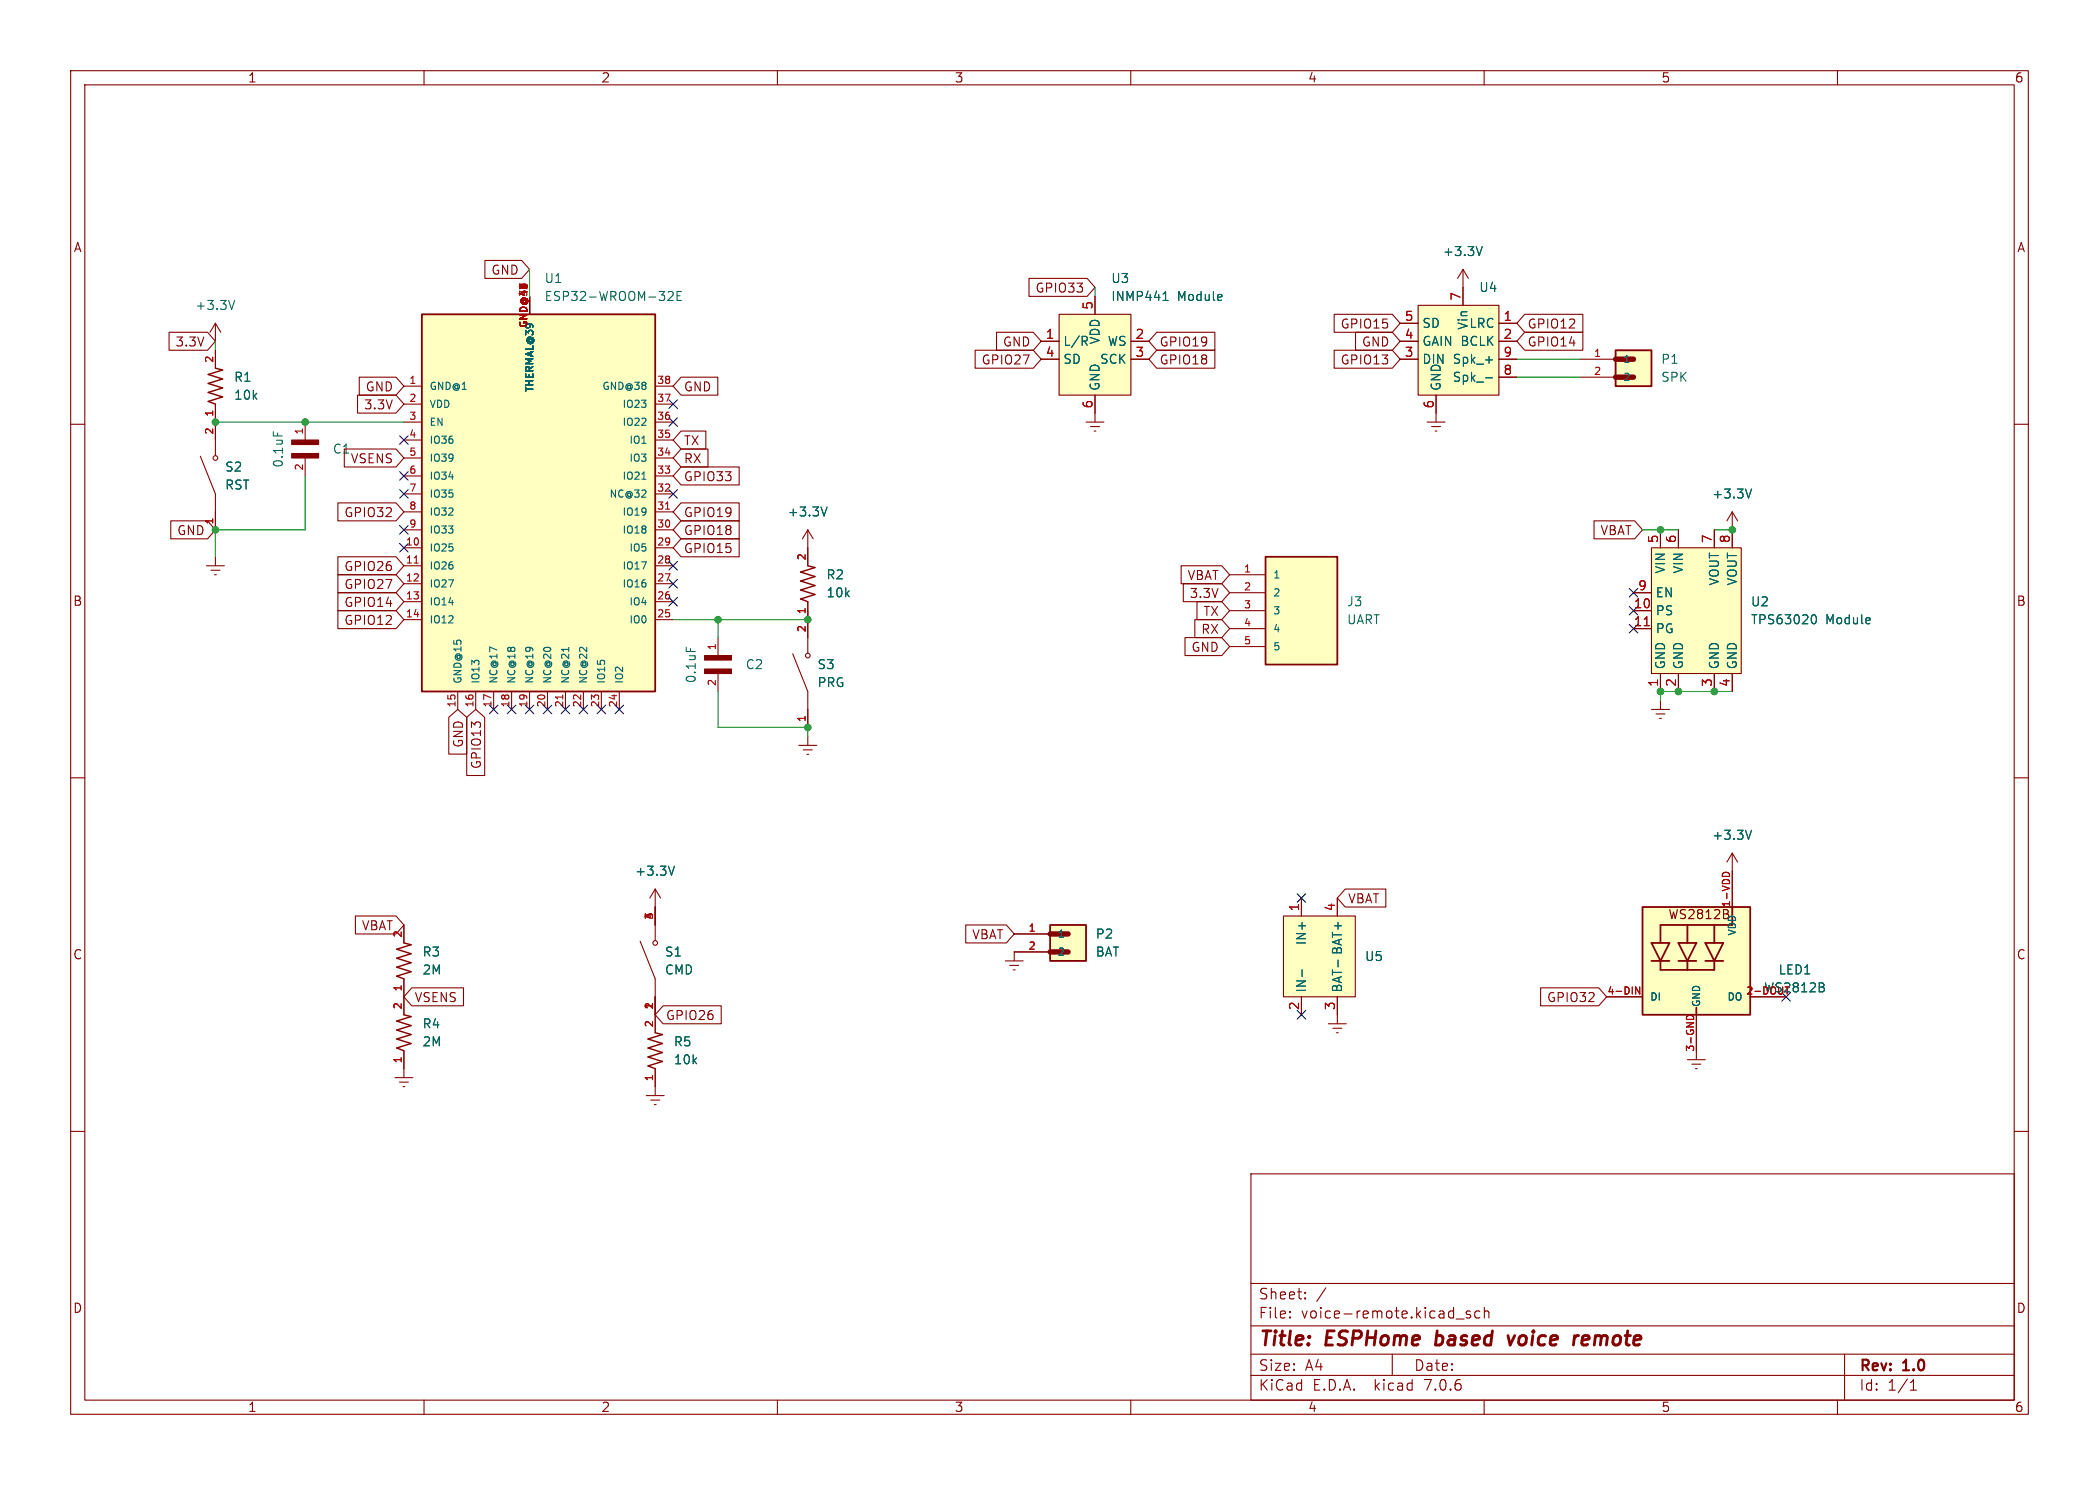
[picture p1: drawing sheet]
<svg xmlns="http://www.w3.org/2000/svg" width="297mm" height="210mm" viewBox="0 0 297 210" stroke-linecap="round" stroke-linejoin="round" font-family="sans-serif">
<g fill="none" stroke="#840000" stroke-width=".15">
<path d="M10 10h277v190h-277zM12 12h273v186h-273zM60 10v2M110 10v2M160 10v2M210 10v2M260 10v2M68.6 36.8h5.2l1.1 1.3-1.1 1.3h-5.2zM145.6 39.4h8.2l1.1 1.2-1.1 1.3h-8.2zM207 38.1v5.1M207 38.1l-.8 1.3M207 38.1l.8 1.3"/>
<path d="M10 60h2M23.9 47h5.5l1.1 1.3-1.1 1.2h-5.5zM30.5 45.7l-.8 1.3M30.5 45.7v2.6M30.5 49.5v2.6M30.5 57.2v7.2M30.5 45.7l.7 1.3M43.2 59.7v2.5M50.6 55.9h5.4l1.1 1.3-1.1 1.2h-5.4zM50.8 53.3h5.2l1.1 1.3-1.1 1.3h-5.2zM57.1 59.7h2.6M57.1 54.6h2.6"/>
<path d="M57.1 57.2h2.6M74.9 41.9v2.6M92.7 59.7h2.5M92.7 54.6h2.5M92.7 57.2h2.5M96.4 53.3h5.2v2.6h-5.2l-1.2-1.3zM138 49.5h8.2l1.1 1.3-1.1 1.3h-8.2zM141 47h5.2l1.1 1.3-1.1 1.2h-5.2zM147.3 48.3h2.6M147.3 50.8h2.6M149.9 44.5h10.1v11.4h-10.1zM153.7 59.7h2.5"/>
<path d="M154.9 41.9v2.6M154.9 55.9v3.8M160 48.3h2.6M160 50.8h2.6M163.7 49.5h8.2v2.6h-8.2l-1.1-1.3zM163.7 47h8.2v2.5h-8.2l-1.1-1.2zM188.8 49.5h8.2l1.1 1.3-1.1 1.3h-8.2zM188.8 44.4h8.2l1.1 1.3-1.1 1.3h-8.2zM191.8 47h5.2l1.1 1.3-1.1 1.2h-5.2zM198.1 48.3h2.6M198.1 50.8h2.6M198.1 45.7h2.6"/>
<path d="M200.7 43.2h11.4v12.7h-11.4zM201.9 59.7h2.6M203.2 55.9v3.8M212.1 48.3h2.5M212.1 50.8h2.5M212.1 45.7h2.5M212.1 53.3h2.5M215.7 44.4h8.3v2.6h-8.3l-1.1-1.3zM215.7 47h8.3v2.5h-8.3l-1.1-1.2zM223.5 50.8h5.1M223.5 53.3h5.1M285 60h2"/>
<path d="M24.2 73.7h5.2l1.1 1.2-1.1 1.3h-5.2zM28.3 64.5l2.2 5.4v5M30.5 78.7v1.3M43.2 64.8v2.5M47.8 71.1h8.2l1.1 1.3-1.1 1.3h-8.2zM47.8 78.7h8.2l1.1 1.3-1.1 1.3h-8.2zM48.7 63.5h7.3l1.1 1.3-1.1 1.2h-7.3zM57.1 77.5h2.6M57.1 74.9h2.6M57.1 72.4h2.6M57.1 69.9h2.6M57.1 67.3h2.6"/>
<path d="M57.1 64.8h2.6M57.1 62.2h2.6M92.7 77.5h2.5M92.7 74.9h2.5M92.7 72.4h2.5M92.7 69.9h2.5M92.7 67.3h2.5M92.7 64.8h2.5M92.7 62.2h2.5M96.4 66h8.2v2.6h-8.2l-1.2-1.3zM96.4 71.1h8.2v2.6h-8.2l-1.2-1.3zM96.4 76.2h8.2v2.5h-8.2l-1.2-1.2z"/>
<path d="M96.4 73.7h8.2v2.5h-8.2l-1.2-1.3zM96.4 61h3.5v2.5h-3.5l-1.2-1.3zM96.4 63.5h3.8v2.5h-3.8l-1.2-1.2zM114.3 74.9v5.1M114.3 74.9l-.8 1.3M114.3 74.9l.8 1.3M154.3 60.3h1.3M154.8 61h.3M202.6 60.3h1.2M203.1 61h.2M225.5 73.7h5.8l1.1 1.2-1.1 1.3h-5.8zM233.7 77.5h12.7v17.8h-12.7z"/>
<path d="M234.9 74.9v2.6M237.5 74.9v2.6M242.6 74.9v2.6M245.1 72.4v5.1M245.1 72.4l-.8 1.3M245.1 72.4l.8 1.3M29.2 80h2.5M29.8 80.6h1.3M30.4 81.3h.2M47.8 86.4h8.2l1.1 1.2-1.1 1.3h-8.2zM47.8 83.8h8.2l1.1 1.3-1.1 1.3h-8.2zM47.8 81.3h8.2l1.1 1.3-1.1 1.2h-8.2z"/>
<path d="M57.1 80h2.6M57.1 82.6h2.6M57.1 85.1h2.6M57.1 87.6h2.6M64.8 97.8v2.5M67.3 97.8v2.5M69.8 97.8v2.5M72.4 97.8v2.5M74.9 97.8v2.5M77.5 97.8v2.5M80 97.8v2.5M82.5 97.8v2.5"/>
<path d="M85.1 97.8v2.5M87.6 97.8v2.5M92.7 80h2.5M92.7 82.6h2.5M92.7 85.1h2.5M92.7 87.6h2.5M101.6 90.2v2.5M101.6 95.3v2.5M112.2 92.5l2.1 5.3v5.1M114.3 85.1v7.2M167.1 80h5.8l1.1 1.3-1.1 1.3h-5.8zM167.4 82.5h5.5l1.1 1.3-1.1 1.3h-5.5z"/>
<path d="M167.7 90.2h5.2l1.1 1.2-1.1 1.3h-5.2zM169.1 87.6h3.8l1.1 1.3-1.1 1.3h-3.8zM169.4 85.1h3.5l1.1 1.3-1.1 1.2h-3.5zM174 81.3h5.1M174 83.8h5.1M174 86.4h5.1M174 88.9h5.1M174 91.4h5.1M231.1 83.8h2.6M231.1 86.4h2.6M231.1 88.9h2.6M234.9 95.3v2.5"/>
<path d="M234.9 99.1v1.2M237.5 95.3v2.5M242.6 95.3v2.5M245.1 95.3v2.5M10 110h2M63.5 101.4l1.3-1.1 1.2 1.1v5.2h-2.5zM66 101.4l1.3-1.1 1.3 1.1v8.3h-2.6zM113 105.4h2.6M113.7 106h1.2M114.2 106.7h.2M114.3 104.1v1.3M233.7 100.3h2.5"/>
<path d="M234.3 101h1.3M234.8 101.6h.3M285 110h2M50.3 129.5h5.7l1.1 1.3-1.1 1.3h-5.7zM57.1 130.8v2.6M57.1 138.4v5.1M58.3 139.7h7.3v2.5h-7.3l-1.2-1.2zM90.6 133.1l2.1 5.3v7.7M92.7 125.7v7.3M92.7 125.7l-.8 1.3M92.7 125.7l.8 1.3M136.6 130.8h5.8l1.1 1.3-1.1 1.3h-5.8z"/>
<path d="M142.2 135.9h2.6M142.9 136.5h1.2M143.4 137.2h.2M143.5 132.1h5.1M148.6 134.6h-5.1v1.3M181.6 129.5h10.2v11.5h-10.2zM184.1 127v2.5M189.2 127v2.5M190.3 125.7h5.8v2.6h-5.8l-1.1-1.3zM218 139.7h8.2l1.1 1.3-1.1 1.2h-8.2zM245.1 120.7v7.6M245.1 120.7l-.8 1.2"/>
<path d="M245.1 120.7l.8 1.2M10 160h2M55.9 152.4h2.5M56.5 153h1.3M57 153.7h.3M57.1 148.6v3.8M91.4 154.9h2.6M92.1 155.6h1.2M92.6 156.2h.2M92.7 151.1v3.8M93.8 142.2h8.2v2.6h-8.2l-1.1-1.3zM184.1 141v2.5"/>
<path d="M188 144.8h2.5M188.6 145.4h1.3M189.1 146.1h.3M189.2 141v3.8M227.3 141h5.1M238.8 149.9h2.5M239.4 150.5h1.3M239.9 151.1h.3M240 143.5v6.4M247.6 141h5.1M285 160h2M177 166h108v32h-108z"/>
<path d="M60 198v2M110 198v2M160 198v2M177 194.5h108M177 191.5h108M177 187.5h108M177 181.5h108M182.5 186.3h.1l-.1 .1M182.5 186.3v.1M182.5 185.5v.1M182.5 185.5h.1l-.1 .1M184.7 183.6v.1"/>
<path d="M184.7 183.6h-.1l.1 .1M184.7 182.8v.1M184.7 182.8h-.1l.1 .1M187.6 182.1l-1.3 2M197 191.5v3M206 186.5h1.2M208 185.5l-.3-.1-.2 .2v.2l.5 .2 .1 .1-.1 .2-.1 .1-.4-.1M209.4 185.5l-.4-.1-.3 .3v.4l.1 .2 .2 .1 .4-.1M210 198v2M210 184.9v1.5M210 185.5a.37 .37 0 0 1 .7 .1v.8M260 198v2"/>
<path d="M261 191.5v6.5M270.3 196.6h.9M270.3 195.5l.4-.4v1.5"/>
<circle cx="30.5" cy="64.8" r=".33"/>
<circle cx="114.3" cy="92.7" r=".33"/>
<circle cx="92.7" cy="133.4" r=".33"/>
</g>
<path d="M203.1 190.1l.2 .1M203.4 188.2l-.3 2M213.4 188.9l.3 1.3 .6-1.3M223.2 188.9h.2M224.6 188.9l-.6 .1-.1 .2-.1 .7 .1 .2 .2 .1h.3M224.8 189.4l-.9 .1" fill="none" stroke="#840000" stroke-width=".4"/>
<g fill="none" stroke="#006464" stroke-width=".15">
<path d="M209.7 34.9l-.4 1.2M33.2 42.5l-.4 1.3M94.5 41.3l.2-.1h.3l.2 .1 .1 .3-.1 .2-.7 .7h.8M95.8 41.8h.4M96.4 41.2h-.6v1.3h.6M153.4 48.2l.5 .6M153.6 47.6l.3 .2-.1 .3-.2 .1M164.6 42.5h.7M164.7 41.5l.2-.3v1.3M210.2 53.4h1M210.2 50.9h1M38.7 61.1v.6"/>
<path d="M90.8 67.8h.6M117 71.7l-.4 1.3M247.8 69.2l-.4 1.2M97.1 91.5v.6M256.5 87l.1-.1a.69 .69 0 0 1 .3 1.2l-.2 .1-.2-.1M247.8 117.4l-.4 1.3M95.4 122.5l-.4 1.3M184.2 137.2v.9M189.3 135.8v.9M258 139.7l.1 .1-.1 .4M258 139.1v.4"/>
</g>
<g fill="#ffffc2" stroke="#ffffc2" stroke-width=".14">
<path d="M149.9 44.5h10.1v11.4h-10.1z"/>
<path d="M179.1 78.7h10.1v15.3h-10.1z"/>
<path d="M200.7 43.2h11.4v12.7h-11.4z"/>
<path d="M228.6 49.5h5.1v5.1h-5.1z"/>
<path d="M233.7 77.5h12.7v17.8h-12.7z"/>
<path d="M181.6 129.5h10.2v11.5h-10.2z"/>
<path d="M232.4 128.3h15.2v15.2h-15.2z"/>
<path d="M148.6 130.8h5.1v5.1h-5.1z"/>
<path d="M59.7 44.5h33v53.3h-33z"/>
</g>
<g fill="#840000" stroke="#840000" stroke-width=".15">
<path d="M41.3 64.1h3.8v.7h-3.8z"/>
<path d="M41.3 62.2h3.8v.7h-3.8z"/>
<path d="M99.7 94.6h3.8v.7h-3.8z"/>
<path d="M99.7 92.7h3.8v.6h-3.8z"/>
</g>
<g fill="none" stroke="#840000" stroke-width=".25">
<path d="M59.7 44.5h33v53.3h-33zM228.6 49.5h5.1v5.1h-5.1zM179.1 78.7h10.1v15.3h-10.1zM148.6 130.8h5.1v5.1h-5.1zM232.4 128.3h15.2v15.2h-15.2zM233.7 135.9h2.5M233.7 133.4h2.5l-1.3 2.5zM234.9 135.9v1.3h7.7v-1.3M237.5 135.9h2.5M237.5 133.4h2.5l-1.2 2.5zM238.8 130.8v2.6M238.8 135.9v1.3"/>
<path d="M241.3 135.9h2.5M241.3 133.4h2.5l-1.2 2.5zM242.6 130.8v2.6M245.1 128.3v2.5h-10.2v2.6M240 142.5v1"/>
</g>
<path d="M228.6 53.3h2.5M228.6 50.8h2.5M148.6 134.6h2.5M148.6 132.1h2.5" fill="none" stroke="#840000" stroke-width=".76"/>
<path d="M58.6 79.6h.6M94.2 72h.6M79.6 98.3v.6M232.7 88.5h.7M232 139.6v1l-.6-1v1M243.7 123.9a.51 .51 0 0 1 .5-.5 .51 .51 0 0 1 .5 .5M238.6 144.2a.51 .51 0 0 1 .5-.6 .51 .51 0 0 1 .5 .6" fill="none" stroke="#a90000" stroke-width=".15"/>
<path d="M30.5 52.1l1 .2-2 .7 2 .6-2 .6 2 .7-2 .6 2 .6-2 .7 1 .4M114.3 80l1 .3-2 .6 2 .6-2 .7 2 .6-2 .6 2 .7-2 .6 1 .4M57.1 133.4l1.1 .2-2.1 .6 2.1 .7-2.1 .6 2.1 .6-2.1 .7 2.1 .6-2.1 .6 1 .4M57.1 143.5l1.1 .3-2.1 .6 2.1 .6-2.1 .7 2.1 .6-2.1 .6 2.1 .7-2.1 .6 1 .4M92.7 146.1l1 .2-2 .6 2 .7-2 .6 2 .6-2 .7 2 .6-2 .6 1 .4" fill="none" stroke="#840000" stroke-width=".2"/>
<path d="M244.3 129.2l.2 .1M244.5 128.8v.3" fill="none" stroke="#840000" stroke-width=".16"/>
<g fill="none" stroke="#009600" stroke-width=".15">
<path d="M74.9 38.1v3.8M30.5 59.7h26.6M30.5 48.3v1.2M154.9 40.6v1.3M214.6 53.3h8.9M214.6 50.8h8.9M43.2 67.3v7.6h-12.7v3.8M232.4 74.9h5.1M242.6 74.9h2.5M101.6 97.8v5.1h12.7v1.2M101.6 87.6v2.6M114.3 86.4v1.2h-19.1"/>
<path d="M245.1 97.8h-10.2v1.3"/>
</g>
<g fill="none" stroke="#000084" stroke-width=".15">
<path d="M94.6 56.5l1.3 1.3M94.6 59.1l1.3 1.2M95.9 56.5l-1.3 1.3M95.9 59.1l-1.3 1.2M56.5 61.6l1.3 1.2M56.5 76.9l1.3 1.2M56.5 74.3l1.3 1.2M56.5 69.2l1.3 1.3M56.5 66.7l1.3 1.2M57.8 61.6l-1.3 1.2M57.8 76.9l-1.3 1.2M57.8 74.3l-1.3 1.2"/>
<path d="M57.8 69.2l-1.3 1.3M57.8 66.7l-1.3 1.2M94.6 69.2l1.3 1.3M94.6 79.4l1.3 1.2M95.9 79.4l-1.3 1.2M95.9 69.2l-1.3 1.3M69.2 99.7l1.3 1.2M70.5 99.7l-1.3 1.2M71.8 99.7l1.2 1.2M73 99.7l-1.2 1.2M74.3 99.7l1.2 1.2M75.5 99.7l-1.2 1.2"/>
<path d="M76.9 99.7l1.2 1.2M78.1 99.7l-1.2 1.2M79.4 99.7l1.2 1.2M80.6 99.7l-1.2 1.2M81.9 99.7l1.3 1.2M83.2 99.7l-1.3 1.2M84.5 99.7l1.2 1.2M85.7 99.7l-1.2 1.2M87 99.7l1.2 1.2M88.2 99.7l-1.2 1.2M94.6 84.5l1.3 1.2M94.6 81.9l1.3 1.3"/>
<path d="M95.9 84.5l-1.3 1.2M95.9 81.9l-1.3 1.3M230.5 83.2l1.2 1.2M230.5 85.8l1.2 1.2M230.5 88.3l1.2 1.2M231.7 83.2l-1.2 1.2M231.7 85.8l-1.2 1.2M231.7 88.3l-1.2 1.2M183.5 126.4l1.3 1.2M184.8 126.4l-1.3 1.2M183.5 142.9l1.3 1.2M184.8 142.9l-1.3 1.2"/>
<path d="M252.1 140.4l1.2 1.2M253.3 140.4l-1.2 1.2"/>
</g>
<g fill="#009600" stroke="#009600" stroke-width=".15">
<circle cx="101.6" cy="87.6" r=".46"/>
<circle cx="114.3" cy="87.6" r=".46"/>
<circle cx="114.3" cy="102.9" r=".46"/>
<circle cx="43.2" cy="59.7" r=".46"/>
<circle cx="30.5" cy="74.9" r=".46"/>
<circle cx="30.5" cy="59.7" r=".46"/>
<circle cx="245.1" cy="74.9" r=".46"/>
<circle cx="237.5" cy="97.8" r=".46"/>
<circle cx="234.9" cy="97.8" r=".46"/>
<circle cx="242.6" cy="97.8" r=".46"/>
<circle cx="234.9" cy="74.9" r=".46"/>
</g>
<g font-size="2.8" fill="#840000">
<text x="178" y="190.9">Title:</text>
<text x="187.7" y="190.9">ESPHome</text>
<text x="204" y="190.9">based</text>
<text x="215.1" y="190.9">voice</text>
<text x="225.1" y="190.9">remote</text>
</g>
<g font-size="2.1" fill="#840000">
<text x="178" y="184">Sheet:</text>
<text x="178" y="186.7">File:</text>
<text x="184.1" y="186.7">voice-remote.kicad_sch</text>
<text x="178" y="196.9">KiCad</text>
<text x="178" y="194.1">Size:</text>
<text x="184.7" y="194.1">A4</text>
<text x="185.7" y="196.9">E.D.A.</text>
<text x="194.6" y="196.9">kicad</text>
<text x="200" y="194.1">Date:</text>
<text x="201.8" y="196.9">7.0.6</text>
<text x="263" y="194.3">Rev:</text>
<text x="263" y="196.9">Id:</text>
<text x="267.1" y="196.9">1/1</text>
<text x="269.4" y="194.3">1.0</text>
</g>
<g font-size="1.8" fill="#840000">
<text x="35" y="11.9">1</text>
<text x="85" y="11.9">2</text>
<text x="135" y="11.9">3</text>
<text x="185" y="11.9">4</text>
<text x="235" y="11.9">5</text>
<text x="285" y="11.9">6</text>
<text x="10.3" y="35.9">A</text>
<text x="285.3" y="35.9">A</text>
<text x="69.4" y="39.1">GND</text>
<text x="146.4" y="41.6">GPIO33</text>
<text x="189.6" y="46.7">GPIO15</text>
<text x="216.1" y="46.7">GPIO12</text>
<text x="24.7" y="49.2">3.3V</text>
<text x="138.8" y="51.8">GPIO27</text>
<text x="141.8" y="49.2">GND</text>
<text x="164" y="51.8">GPIO18</text>
<text x="164" y="49.2">GPIO19</text>
<text x="189.6" y="51.8">GPIO13</text>
<text x="192.6" y="49.2">GND</text>
<text x="216.1" y="49.2">GPIO14</text>
<text x="51.4" y="58.1">3.3V</text>
<text x="51.6" y="55.6">GND</text>
<text x="96.7" y="55.6">GND</text>
<text x="49.5" y="65.7">VSENS</text>
<text x="96.7" y="63.2">TX</text>
<text x="96.7" y="65.7">RX</text>
<text x="96.7" y="68.3">GPIO33</text>
<text x="25" y="75.9">GND</text>
<text x="48.6" y="73.3">GPIO32</text>
<text x="96.7" y="73.3">GPIO19</text>
<text x="96.7" y="75.9">GPIO18</text>
<text x="226.4" y="75.9">VBAT</text>
<text x="48.6" y="81">GPIO26</text>
<text x="48.6" y="83.5">GPIO27</text>
<text x="96.7" y="78.4">GPIO15</text>
<text x="167.9" y="82.2">VBAT</text>
<text x="10.3" y="85.9">B</text>
<text x="48.6" y="88.6">GPIO12</text>
<text x="48.6" y="86">GPIO14</text>
<text x="168.2" y="84.8">3.3V</text>
<text x="169.9" y="89.9">RX</text>
<text x="170.2" y="87.3">TX</text>
<text x="285.3" y="85.9">B</text>
<text x="168.5" y="92.4">GND</text>
<text x="65.7" y="105.8" transform="rotate(-90 65.7 105.8)">GND</text>
<text x="68.3" y="108.9" transform="rotate(-90 68.3 108.9)">GPIO13</text>
<text x="51.1" y="131.8">VBAT</text>
<text x="190.7" y="128">VBAT</text>
<text x="236" y="130.2">WS2812B</text>
<text x="10.3" y="135.9">C</text>
<text x="137.5" y="133">VBAT</text>
<text x="285.3" y="135.9">C</text>
<text x="58.6" y="141.9">VSENS</text>
<text x="218.8" y="141.9">GPIO32</text>
<text x="94.1" y="144.5">GPIO26</text>
<text x="10.3" y="185.9">D</text>
<text x="285.3" y="185.9">D</text>
<text x="35" y="199.9">1</text>
<text x="85" y="199.9">2</text>
<text x="135" y="199.9">3</text>
<text x="185" y="199.9">4</text>
<text x="235" y="199.9">5</text>
<text x="285" y="199.9">6</text>
</g>
<g font-size="1.8" fill="#006464">
<text x="77" y="40.2">U1</text>
<text x="157.1" y="40.2">U3</text>
<text x="204.1" y="36.4">+3.3V</text>
<text x="209.2" y="41.5">U4</text>
<text x="27.5" y="44">+3.3V</text>
<text x="77" y="42.8">ESP32-WROOM-32E</text>
<text x="157.1" y="42.8">INMP441</text>
<text x="166.6" y="42.8">Module</text>
<text x="201.2" y="46.6">SD</text>
<text x="207.8" y="46.6">LRC</text>
<text x="207.9" y="46.7" transform="rotate(-90 207.9 46.7)">Vin</text>
<text x="150.4" y="49.1">L/R</text>
<text x="150.4" y="51.7">SD</text>
<text x="155.6" y="51.7">SCK</text>
<text x="155.8" y="48.8" transform="rotate(-90 155.8 48.8)">VDD</text>
<text x="156.6" y="49.1">WS</text>
<text x="201.2" y="51.7">DIN</text>
<text x="201.2" y="49.1">GAIN BCLK</text>
<text x="205.5" y="51.7">Spk_+</text>
<text x="235" y="51.7">P1</text>
<text x="33" y="54.2">R1</text>
<text x="33" y="56.7">10k</text>
<text x="155.8" y="55.4" transform="rotate(-90 155.8 55.4)">GND</text>
<text x="204.1" y="55.4" transform="rotate(-90 204.1 55.4)">GND</text>
<text x="205.5" y="54.2">Spk_-</text>
<text x="235" y="54.2">SPK</text>
<text x="47" y="64.4">C1</text>
<text x="31.8" y="69.4">RST</text>
<text x="31.8" y="66.9">S2</text>
<text x="40.2" y="66.2" transform="rotate(-90 40.2 66.2)">0.1uF</text>
<text x="242.2" y="70.7">+3.3V</text>
<text x="111.4" y="73.3">+3.3V</text>
<text x="116.8" y="82.1">R2</text>
<text x="235.8" y="81.2" transform="rotate(-90 235.8 81.2)">VIN</text>
<text x="238.4" y="81.2" transform="rotate(-90 238.4 81.2)">VIN</text>
<text x="243.4" y="82.9" transform="rotate(-90 243.4 82.9)">VOUT</text>
<text x="246" y="82.9" transform="rotate(-90 246 82.9)">VOUT</text>
<text x="116.8" y="84.7">10k</text>
<text x="190.5" y="86">J3</text>
<text x="190.5" y="88.5">UART</text>
<text x="234.2" y="87.2">PS</text>
<text x="234.2" y="89.8">PG</text>
<text x="234.2" y="84.7">EN</text>
<text x="247.7" y="86">U2</text>
<text x="247.7" y="88.5">TPS63020</text>
<text x="258.3" y="88.5">Module</text>
<text x="105.4" y="94.8">C2</text>
<text x="115.6" y="94.8">S3</text>
<text x="235.8" y="94.7" transform="rotate(-90 235.8 94.7)">GND</text>
<text x="238.4" y="94.7" transform="rotate(-90 238.4 94.7)">GND</text>
<text x="243.4" y="94.7" transform="rotate(-90 243.4 94.7)">GND</text>
<text x="246" y="94.7" transform="rotate(-90 246 94.7)">GND</text>
<text x="98.7" y="96.7" transform="rotate(-90 98.7 96.7)">0.1uF</text>
<text x="115.6" y="97.4">PRG</text>
<text x="242.2" y="119">+3.3V</text>
<text x="89.8" y="124.1">+3.3V</text>
<text x="59.7" y="135.5">R3</text>
<text x="94" y="135.5">S1</text>
<text x="154.9" y="132.9">P2</text>
<text x="154.9" y="135.5">BAT</text>
<text x="185" y="133.8" transform="rotate(-90 185 133.8)">IN+</text>
<text x="190.1" y="135.1" transform="rotate(-90 190.1 135.1)">BAT+</text>
<text x="193" y="136.1">U5</text>
<text x="59.7" y="138">2M</text>
<text x="94" y="138">CMD</text>
<text x="185" y="140.5" transform="rotate(-90 185 140.5)">IN-</text>
<text x="190.1" y="140.5" transform="rotate(-90 190.1 140.5)">BAT-</text>
<text x="251.6" y="138">LED1</text>
<text x="59.7" y="145.6">R4</text>
<text x="59.7" y="148.2">2M</text>
<text x="95.3" y="148.2">R5</text>
<text x="95.3" y="150.7">10k</text>
</g>
<g font-size="1.8" fill="#a90000">
<text x="154.7" y="43.9" transform="rotate(-90 154.7 43.9)">5</text>
<text x="198.7" y="45.5">5</text>
<text x="206.8" y="42.6" transform="rotate(-90 206.8 42.6)">7</text>
<text x="212.7" y="45.5">1</text>
<text x="147.9" y="48">1</text>
<text x="147.9" y="50.5">4</text>
<text x="160.6" y="48">2</text>
<text x="160.6" y="50.5">3</text>
<text x="198.7" y="50.5">3</text>
<text x="198.7" y="48">4</text>
<text x="212.7" y="48">2</text>
<text x="212.7" y="53.1">8</text>
<text x="212.7" y="50.5">9</text>
<text x="154.7" y="57.9" transform="rotate(-90 154.7 57.9)">6</text>
<text x="202.9" y="57.9" transform="rotate(-90 202.9 57.9)">6</text>
<text x="234.7" y="76.9" transform="rotate(-90 234.7 76.9)">5</text>
<text x="237.2" y="76.9" transform="rotate(-90 237.2 76.9)">6</text>
<text x="242.3" y="76.9" transform="rotate(-90 242.3 76.9)">7</text>
<text x="244.9" y="76.9" transform="rotate(-90 244.9 76.9)">8</text>
<text x="231.7" y="83.6">9</text>
<text x="231.1" y="86.1">10</text>
<text x="231.1" y="88.6">11</text>
<text x="234.7" y="97.2" transform="rotate(-90 234.7 97.2)">1</text>
<text x="237.2" y="97.2" transform="rotate(-90 237.2 97.2)">2</text>
<text x="242.3" y="97.2" transform="rotate(-90 242.3 97.2)">3</text>
<text x="244.9" y="97.2" transform="rotate(-90 244.9 97.2)">4</text>
<text x="183.9" y="129" transform="rotate(-90 183.9 129)">1</text>
<text x="189" y="129" transform="rotate(-90 189 129)">4</text>
<text x="183.9" y="142.9" transform="rotate(-90 183.9 142.9)">2</text>
<text x="189" y="142.9" transform="rotate(-90 189 142.9)">3</text>
<text x="249.5" y="140.6">WS2812B</text>
</g>
<g font-size="1.4" fill="#a90000">
<text x="74.7" y="41.9" transform="rotate(-90 74.7 41.9)">42</text>
<text x="74.7" y="46.5" transform="rotate(-90 74.7 46.5)">GND@ 1</text>
<text x="30.2" y="51.4" transform="rotate(-90 30.2 51.4)">2</text>
<text x="225.4" y="50.5">1</text>
<text x="225.4" y="53.1">2</text>
<text x="30.2" y="59" transform="rotate(-90 30.2 59)">1</text>
<text x="57.8" y="54.4">1</text>
<text x="57.8" y="56.9">2</text>
<text x="57.8" y="59.4">3</text>
<text x="92.9" y="59.4">36</text>
<text x="92.9" y="56.9">37</text>
<text x="92.9" y="54.4">38</text>
<text x="30.2" y="61.6" transform="rotate(-90 30.2 61.6)">2</text>
<text x="42.9" y="61.6" transform="rotate(-90 42.9 61.6)">1</text>
<text x="57.8" y="62">4</text>
<text x="57.8" y="64.5">5</text>
<text x="92.9" y="64.5">34</text>
<text x="92.9" y="62">35</text>
<text x="42.9" y="66.7" transform="rotate(-90 42.9 66.7)">2</text>
<text x="57.8" y="67.1">6</text>
<text x="57.8" y="69.6">7</text>
<text x="92.9" y="69.6">32</text>
<text x="92.9" y="67.1">33</text>
<text x="30.2" y="74.3" transform="rotate(-90 30.2 74.3)">1</text>
<text x="57.3" y="77.2">10</text>
<text x="57.8" y="72.1">8</text>
<text x="57.8" y="74.7">9</text>
<text x="92.9" y="77.2">29</text>
<text x="92.9" y="74.7">30</text>
<text x="92.9" y="72.1">31</text>
<text x="57.3" y="79.8">11</text>
<text x="57.3" y="82.3">12</text>
<text x="92.9" y="82.3">27</text>
<text x="92.9" y="79.8">28</text>
<text x="114" y="79.4" transform="rotate(-90 114 79.4)">2</text>
<text x="175.9" y="81">1</text>
<text x="175.9" y="83.6">2</text>
<text x="57.3" y="84.8">13</text>
<text x="57.3" y="87.4">14</text>
<text x="92.9" y="87.4">25</text>
<text x="92.9" y="84.8">26</text>
<text x="114" y="89.5" transform="rotate(-90 114 89.5)">2</text>
<text x="114" y="87" transform="rotate(-90 114 87)">1</text>
<text x="175.9" y="86.1">3</text>
<text x="175.9" y="88.6">4</text>
<text x="101.3" y="92.1" transform="rotate(-90 101.3 92.1)">1</text>
<text x="175.9" y="91.2">5</text>
<text x="64.5" y="100.2" transform="rotate(-90 64.5 100.2)">15</text>
<text x="67.1" y="100.2" transform="rotate(-90 67.1 100.2)">16</text>
<text x="69.6" y="100.2" transform="rotate(-90 69.6 100.2)">17</text>
<text x="72.1" y="100.2" transform="rotate(-90 72.1 100.2)">18</text>
<text x="74.7" y="100.2" transform="rotate(-90 74.7 100.2)">19</text>
<text x="77.2" y="100.2" transform="rotate(-90 77.2 100.2)">20</text>
<text x="79.8" y="100.2" transform="rotate(-90 79.8 100.2)">21</text>
<text x="82.3" y="100.2" transform="rotate(-90 82.3 100.2)">22</text>
<text x="84.8" y="100.2" transform="rotate(-90 84.8 100.2)">23</text>
<text x="87.4" y="100.2" transform="rotate(-90 87.4 100.2)">24</text>
<text x="101.3" y="97.1" transform="rotate(-90 101.3 97.1)">2</text>
<text x="114" y="102.2" transform="rotate(-90 114 102.2)">1</text>
<text x="92.5" y="130.2" transform="rotate(-90 92.5 130.2)">4</text>
<text x="145.4" y="131.8">1</text>
<text x="244.9" y="128.4" transform="rotate(-90 244.9 128.4)">1-VDD</text>
<text x="56.9" y="132.7" transform="rotate(-90 56.9 132.7)">2</text>
<text x="145.4" y="134.4">2</text>
<text x="56.9" y="142.9" transform="rotate(-90 56.9 142.9)">2</text>
<text x="56.9" y="140.3" transform="rotate(-90 56.9 140.3)">1</text>
<text x="92.5" y="142.9" transform="rotate(-90 92.5 142.9)">1</text>
<text x="227.3" y="140.7">4-DIN</text>
<text x="247" y="140.7">2-DOUT</text>
<text x="92.5" y="145.4" transform="rotate(-90 92.5 145.4)">2</text>
<text x="239.8" y="148.8" transform="rotate(-90 239.8 148.8)">3-GND</text>
<text x="56.9" y="150.5" transform="rotate(-90 56.9 150.5)">1</text>
<text x="92.5" y="153" transform="rotate(-90 92.5 153)">1</text>
</g>
<g font-size="1.4" fill="#006464">
<text x="229.6" y="51.5">1</text>
<text x="60.7" y="55.3">GND@1</text>
<text x="60.7" y="57.9">VDD</text>
<text x="75.7" y="55.6" transform="rotate(-90 75.7 55.6)">THERMAL@39</text>
<text x="85.1" y="55.3">GND@38</text>
<text x="88" y="57.9">IO23</text>
<text x="229.6" y="54.1">2</text>
<text x="60.7" y="60.4">EN</text>
<text x="60.7" y="63">IO36</text>
<text x="60.7" y="65.5">IO39</text>
<text x="88" y="60.4">IO22</text>
<text x="88.9" y="65.5">IO3</text>
<text x="88.9" y="63">IO1</text>
<text x="60.7" y="68">IO34</text>
<text x="60.7" y="70.6">IO35</text>
<text x="86.1" y="70.6">NC@32</text>
<text x="88" y="68">IO21</text>
<text x="60.7" y="73.1">IO32</text>
<text x="60.7" y="75.7">IO33</text>
<text x="88" y="75.7">IO18</text>
<text x="88" y="73.1">IO19</text>
<text x="60.7" y="78.2">IO25</text>
<text x="60.7" y="80.7">IO26</text>
<text x="60.7" y="83.3">IO27</text>
<text x="88" y="83.3">IO16</text>
<text x="88" y="80.7">IO17</text>
<text x="88.9" y="78.2">IO5</text>
<text x="180.1" y="82">1</text>
<text x="60.7" y="85.8">IO14</text>
<text x="60.7" y="88.4">IO12</text>
<text x="88.9" y="88.4">IO0</text>
<text x="88.9" y="85.8">IO4</text>
<text x="180.1" y="84.6">2</text>
<text x="180.1" y="87.1">3</text>
<text x="180.1" y="89.6">4</text>
<text x="180.1" y="92.2">5</text>
<text x="65.5" y="96.8" transform="rotate(-90 65.5 96.8)">GND@15</text>
<text x="68" y="96.8" transform="rotate(-90 68 96.8)">IO13</text>
<text x="70.6" y="96.8" transform="rotate(-90 70.6 96.8)">NC@17</text>
<text x="73.1" y="96.8" transform="rotate(-90 73.1 96.8)">NC@18</text>
<text x="75.7" y="96.8" transform="rotate(-90 75.7 96.8)">NC@19</text>
<text x="78.2" y="96.8" transform="rotate(-90 78.2 96.8)">NC@20</text>
<text x="80.7" y="96.8" transform="rotate(-90 80.7 96.8)">NC@21</text>
<text x="83.3" y="96.8" transform="rotate(-90 83.3 96.8)">NC@22</text>
<text x="85.8" y="96.8" transform="rotate(-90 85.8 96.8)">IO15</text>
<text x="88.4" y="96.8" transform="rotate(-90 88.4 96.8)">IO2</text>
<text x="149.6" y="132.8">1</text>
<text x="149.6" y="135.4">2</text>
<text x="245.8" y="132.4" transform="rotate(-90 245.8 132.4)">VDD</text>
<text x="233.4" y="141.7">DI</text>
<text x="240.8" y="142.5" transform="rotate(-90 240.8 142.5)">GND</text>
<text x="244.3" y="141.7">DO</text>
</g>
</svg>
